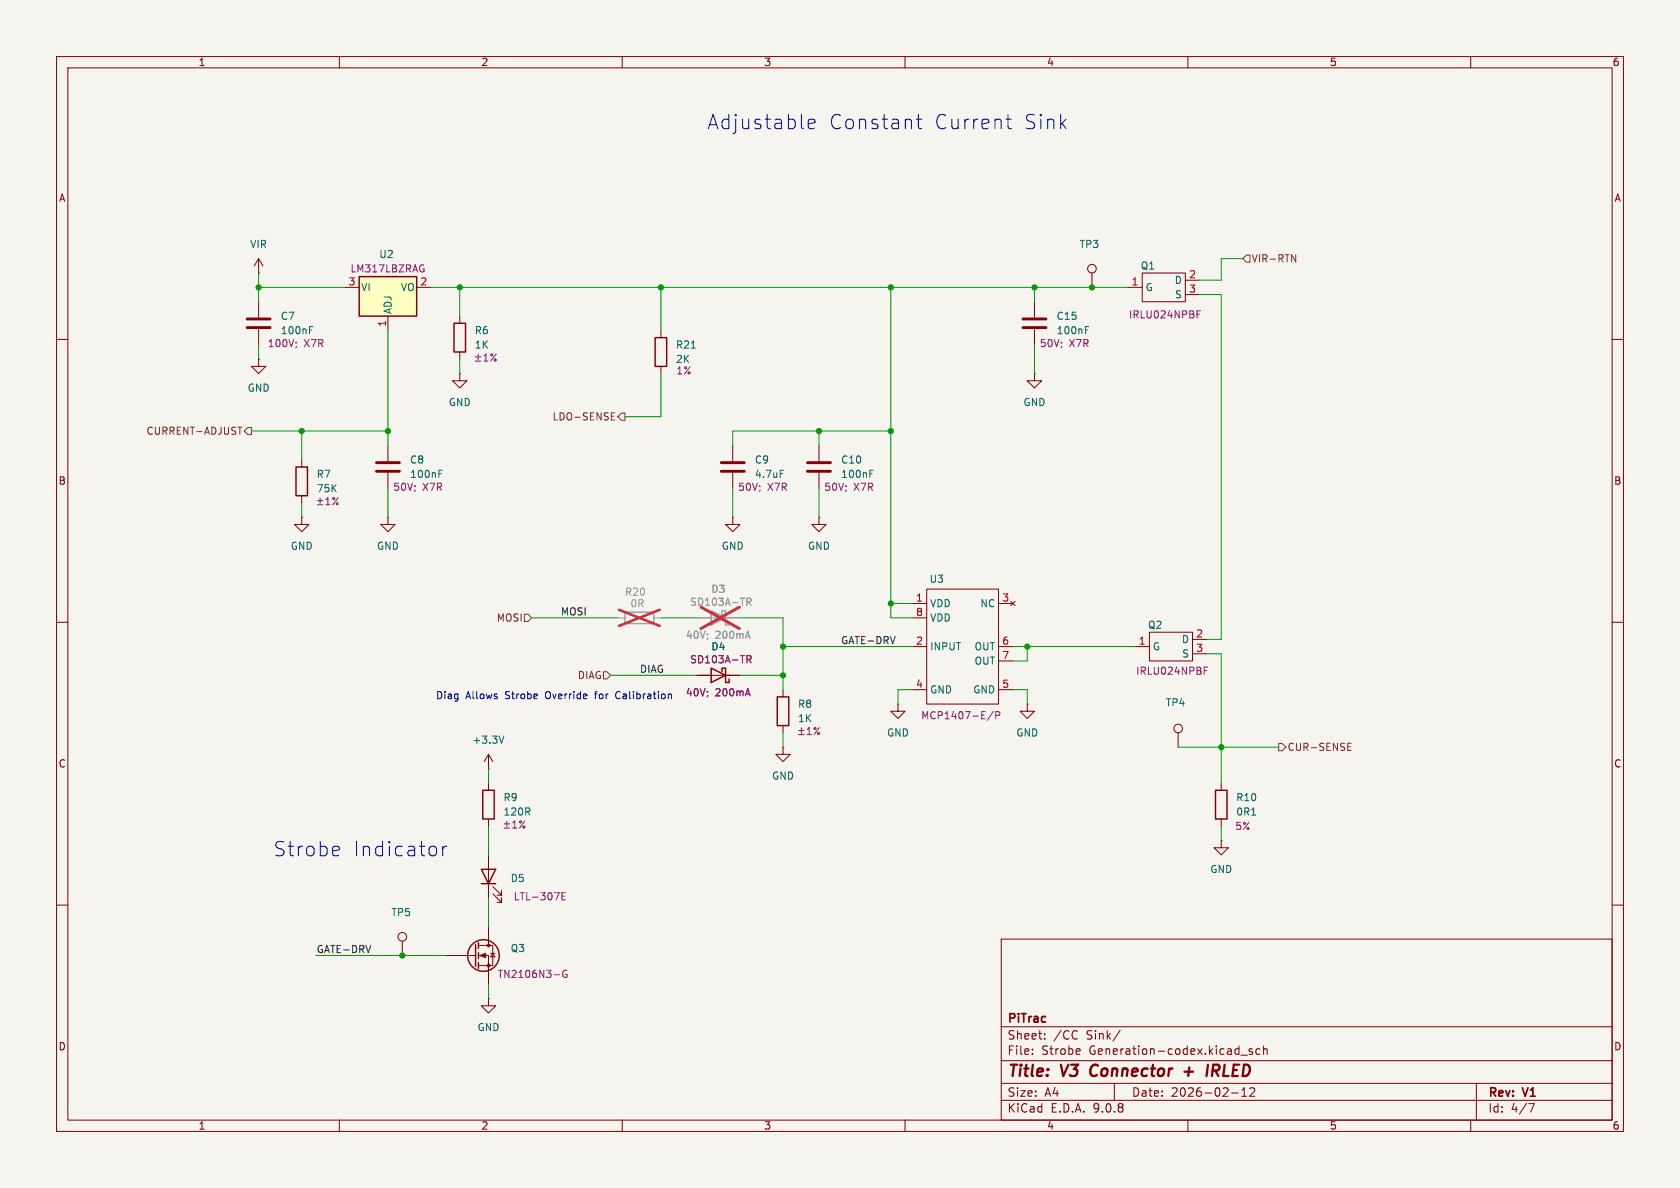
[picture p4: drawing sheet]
<svg xmlns="http://www.w3.org/2000/svg" width="297mm" height="210mm" viewBox="0 0 297 210" stroke-linecap="round" stroke-linejoin="round" font-family="sans-serif">
<path d="M0 0h297v210h-297z" fill="#f5f4ef" stroke="#f5f4ef" stroke-width=".18"/>
<g fill="none" stroke="#840000" stroke-width=".18">
<path d="M10 10h277v190h-277zM12 12h273v186h-273zM60 10v2M110 10v2M160 10v2M210 10v2M260 10v2M10 60h2M285 60h2M10 110h2M285 110h2M10 160h2"/>
<path d="M177 166h108v32h-108zM285 160h2M60 198v2M110 198v2M160 198v2M177 194.5h108M177 191.5h108M177 187.5h108M177 181.5h108M182.5 186.3v.1M182.5 185.5v.1M184.7 183.6v.1"/>
<path d="M184.7 182.8v.1M190.9 185.5l.1 .3-.8 .1M197 191.5v3M198 182.1l-1.3 2M210 198v2M217.7 193.2h1.2M219.4 186.5h1.1M219.5 193.8h.9M219.5 192.7l.5-.4v1.5M221 192.4l.5-.1 .2 .1 .1 .3-.9 1.1h.9M221.4 185.5l-.4-.1-.2 .2 .1 .2 .5 .2v.3h-.6M222.7 185.5l-.4-.1-.3 .3v.4l.2 .2h.5"/>
<path d="M223.4 185.5l.2-.1 .4 .1v.9M223.4 184.9v1.5M260 198v2M261 191.5v6.5M270.2 195.1h1l-.6 1.5"/>
</g>
<path d="M193 188.5a1.27 1.27 0 0 0 0 1.6M209.4 189.4h1.5M210.3 188.7l-.2 1.5M213.6 188.2l-.3 2M214.4 189.3h.7M214.8 189.3l.6 .9M215.3 188.2h-.8l-.2 2" fill="none" stroke="#840000" stroke-width=".4"/>
<path d="M63.5 48.9h10.2v7h-10.2z" fill="#ffffc2"/>
<g fill="none" stroke="#840000" stroke-width=".25">
<path d="M63.5 48.9h10.2v7h-10.2zM80.3 57.2h2v5h-2zM115.8 59.7h2.1v5.1h-2.1zM52.3 82.6h2.1v5h-2.1zM125.7 118.1l2.6 1.3-2.6 1.3zM127.6 118.7v-.6h.7v2.6h.6v-.7M85.3 139.7h2.1v5.1h-2.1zM137.4 123.2h2v5.1h-2zM214.9 139.7h2v5.1h-2zM85.1 153.7h2.5l-1.2 2.5zM85.1 156.2h2.5M84.1 167v3.8"/>
<path d="M84.6 166.6v1M84.6 168.4v1M84.6 170.2v1"/>
<circle cx="85.5" cy="168.9" r="2.79"/>
</g>
<g fill="none" stroke="#840000" stroke-width=".18">
<path d="M45.7 48.3h.1M45.7 45.7v2.6M45.7 53.3v2.8M45.7 58.2v2.8M45.7 45.7l.8 1.3M45.7 45.7l-.7 1.3M61 50.8h2.5M68.6 55.9v2.5M73.7 50.8h2.5M81.3 55.9v1.3M116.8 58.4v1.3M182.9 53.3v2.8"/>
<path d="M182.9 58.2v2.8M193 48.3v2.5M199.4 50.8h2.5M201.9 48.3h7.6v5h-7.6zM209.5 49.5h2.6M209.5 52.1h2.6M45.7 63.5v1.3h-1.3l1.3 1.2 1.3-1.2h-1.3M45.7 63.5h.1M68.6 78.7v2.8M81.3 66v1.3h-1.3l1.3 1.3 1.2-1.3h-1.2M81.3 66h.1M81.3 62.2v1.3"/>
<path d="M116.8 64.8v1.2M129.5 78.7v2.8M144.8 78.7v2.8M182.9 66v1.3h-1.3l1.3 1.3 1.2-1.3h-1.2M182.9 66h.1M53.3 91.4v1.3h-1.2l1.2 1.3 1.3-1.3h-1.3M53.3 91.4h.1M53.3 81.3v1.3M53.3 87.6v1.3M68.6 91.4v1.3h-1.3l1.3 1.3 1.2-1.3h-1.2M68.6 91.4h.1M68.6 83.6v2.8"/>
<path d="M129.5 91.4v1.3h-1.2l1.2 1.3 1.3-1.3h-1.3M129.5 91.4h.1M129.5 83.6v2.8M144.8 91.4v1.3h-1.3l1.3 1.3 1.2-1.3h-1.2M144.8 91.4h.1M144.8 83.6v2.8M123.2 119.4h7.6M161.3 106.7h2.5M161.3 109.2h2.5M161.3 114.3h2.5M163.8 104.1h12.7v20.4h-12.7zM176.5 106.7h2.6"/>
<path d="M176.5 114.3h2.6M176.5 116.8h2.6M178.7 106.3l.8 .8M179.5 106.3l-.8 .8M200.7 114.3h2.5M203.2 111.8h7.6v5h-7.6zM210.8 113h2.6M210.8 115.6h2.6M86.4 135.9h.1M86.4 133.4l-.8 1.2M86.4 133.4l.7 1.2M86.4 133.4v2.5"/>
<path d="M86.4 138.4v1.3M138.4 132.1v1.3h-1.2l1.2 1.2 1.3-1.2h-1.3M138.4 132.1h.1M138.4 121.9v1.3M138.4 128.3v1.2M158.7 124.5v1.2h-1.2l1.2 1.3 1.3-1.3h-1.3M158.7 124.5h.1M161.3 121.9h2.5M176.5 121.9h2.6M181.6 124.5v1.2h-1.3l1.3 1.3 1.3-1.3h-1.3M181.6 124.5h.1M208.3 129.5v2.6"/>
<path d="M215.9 138.4v1.3M86.4 144.8v1.3M86.4 151.1v7.7M87.1 158l1.5 1.5v-.7v.7h-.7M87.1 156.7l1.5 1.5v-.7v.7h-.7M215.9 148.6v1.3h1.3l-1.3 1.2-1.3-1.2h1.3M215.9 148.6h.1M215.9 144.8v1.3M71.1 166.4v2.5M78.7 168.9h5.4M84.6 167.1h2.5v3.6h-2.5M84.6 168.9h1.8v5.1"/>
<path d="M86.4 176.5v1.3h-1.3l1.3 1.3 1.2-1.3h-1.2M86.4 176.5h.1M86.4 163.8v3.3M86.7 168.5h.8M87.1 168.5l.4 .7h-.8z"/>
<circle cx="193" cy="47.5" r=".76"/>
<circle cx="208.3" cy="128.8" r=".76"/>
<circle cx="71.1" cy="165.6" r=".76"/>
</g>
<g fill="none" stroke="#840084" stroke-width=".18">
<path d="M74.7 47.5h.3v.5l-.3 .1M74.8 46.8l.1 .1M211.6 55.5h.4M211.6 54.9h.6M52.4 60.5v.1M52.4 61.2l-.1 .3M84 63.1h1M84 63.8h1M84.5 62.6v1M85.5 63.8h.8M85.5 62.9l.4-.3v1.2M87.7 62.6l-.9 1.2"/>
<path d="M56.1 88.5h1M56.1 89.2h1M56.6 88v1M57.6 89.2h.7M57.6 88.3l.4-.3v1.2M59.8 88l-1 1.2M132 116.6l.6-.1 .2-.2-.1-.3-.7-.1v1.3M132.3 116.6l.5 .6M212.9 118.5h.4M212.9 117.9h.6M141.2 129.1h1M141.2 129.9h1"/>
<path d="M141.7 128.7v.9M142.7 129.9h.7M142.7 129l.4-.4v1.3M144.9 128.6l-1 1.3M175.6 125.7l-1.1 1.7M176 126.5l.6-.1 .2-.2-.1-.3-.7-.1v1.3M89.1 145.6h1M89.1 146.4h1M89.6 145.2v.9M90.6 146.4h.8M90.6 145.5l.4-.4v1.3M92.8 145.1l-1 1.3"/>
<path d="M99.3 158.4h.5M99.9 157.8h-.6v1.3h.6M98 172.3h.9M100.2 171.6a.59 .59 0 0 0-.7 .6 .59 .59 0 0 0 .7 .5l.1-.5h-.3"/>
<circle cx="86.9" cy="62.7" r=".18"/>
<circle cx="87.5" cy="63.6" r=".18"/>
<circle cx="59" cy="88.1" r=".18"/>
<circle cx="59.6" cy="89" r=".18"/>
<circle cx="144.1" cy="128.8" r=".18"/>
<circle cx="144.7" cy="129.7" r=".18"/>
<circle cx="92" cy="145.3" r=".18"/>
<circle cx="92.6" cy="146.2" r=".18"/>
</g>
<path d="M43.7 56.4h4.1M43.7 57.9h4.1M180.8 56.4h4.1M180.8 57.9h4.1M66.5 81.8h4.1M66.5 83.3h4.1M127.5 81.8h4.1M127.5 83.3h4.1M142.7 81.8h4.1M142.7 83.3h4.1" fill="none" stroke="#840000" stroke-width=".51"/>
<path d="M54.7 58.3h.4M54.7 57.7h.6M191.9 58.3h.4M191.9 57.7h.6M122.2 61.5h.7M77.6 83.1h.6M77.6 83.7h.4M137.9 83.1h.6M153.8 83.1h.6M153.8 83.7h.4M89.1 130.1l-.4 1.3M221.3 144.1h.7" fill="none" stroke="#006464" stroke-width=".18"/>
<path d="M110.5 108.2h5.1v2h-5.1zM125.7 108l2.6 1.2-2.6 1.3zM127.6 108.6v-.6h.7v2.5h.6v-.6" fill="none" stroke="#9c9b98" stroke-width=".25"/>
<path d="M109.2 109.2h1.3M115.6 109.2h1.2M123.2 109.2h7.6M132 106.4l.6-.1 .2-.1-.1-.3-.7-.2v1.3M132.3 106.4l.5 .6" fill="none" stroke="#9c9b98" stroke-width=".18"/>
<path d="M109.4 107.8l7.2 2.8M116.6 107.8l-7.2 2.8M123.9 107.3l6.8 3.8M130.7 107.3l-6.8 3.8" fill="none" stroke="#e12e31" stroke-width=".46"/>
<g fill="#840000" stroke="#840000" stroke-width=".18">
<path d="M84.8 168.9l1.1-.4v.8z"/>
<circle cx="86.4" cy="167.1" r=".25"/>
<circle cx="86.4" cy="170.7" r=".25"/>
</g>
<g fill="none" stroke="#725600" stroke-width=".18">
<path d="M220.3 45.1h.7v1.3h-.7l-.6-.7zM228.3 45l.8 1.3v-1.3M42 75.5h.8M43.8 75.6h.6v1.2h-.6l-.6-.6zM108.1 73.6h.4M108.1 74.2h.6M108.1 73h.6M109.2 73.7l.7-.7h.6v1.3h-.6zM92.7 108.6h.6l.7 .6-.7 .7h-.6zM106.7 118.7h.6l.6 .7-.6 .6h-.6zM226.1 131.4h.6l.6 .7-.6 .6h-.6zM238.3 132h.4"/>
<path d="M238.3 132.7h.6M238.3 131.4h.6"/>
</g>
<g fill="none" stroke="#009600" stroke-width=".18">
<path d="M45.7 50.8h15.3M45.7 48.3v5M68.6 58.4v20.3M76.2 50.8h123.2M81.3 50.8v5.1M116.8 50.8v7.6M157.5 50.8v58.4h3.8M182.9 50.8v2.5M212.1 52.1h3.8v60.9h-2.5M219.7 45.7h-3.8v3.8h-3.8M44.4 76.2h24.2M45.7 61v2.5"/>
<path d="M53.3 76.2v5.1M81.3 63.5v2.5M116.8 66v7.7h-6.3M144.8 76.2v2.5M157.5 76.2h-28v2.5M182.9 61v5M53.3 88.9v2.5M68.6 86.4v5M129.5 86.4v5M144.8 86.4v5M94 109.2h15.2M107.9 119.4h15.3"/>
<path d="M116.8 109.2h6.4M130.8 109.2h7.6v12.7M130.8 119.4h7.6M138.4 114.3h22.9M157.5 106.7h3.8M179.1 114.3h21.6M181.6 114.3v2.5h-2.5M213.4 115.6h2.5v22.8M86.4 135.9v2.5M138.4 129.5v2.6M161.3 121.9h-2.6v2.6M179.1 121.9h2.5v2.6"/>
<path d="M208.3 132.1h17.8M86.4 146.1v5M86.4 158.8v5M215.9 146.1v2.5M55.9 168.9h22.8M86.4 174v2.5"/>
</g>
<path d="M142.9 21.9l1.2-.2-.1-.5-.8-.1-.3 .3v1l.1 .2 .2 .2 .8-.2M162 21.1h1M162.4 20.2v2.2l.1 .2 .5 .2M177.8 21.1h1M178.2 20.2v2.2l.1 .2 .5 .2M109.1 122.3l-.3 .5 .3 .7M118.3 122.7l.4 .2v.6M59.6 149.6l.3 .1 .1 .5-1.2 .2M59.9 151.2l-.3 .1M78.3 149.6v1.7M79 149.6a.65 .65 0 0 0-.7 .5" fill="none" stroke="#0000c2" stroke-width=".18"/>
<g fill="#009600" stroke="#009600" stroke-width=".18">
<circle cx="68.6" cy="76.2" r=".46"/>
<circle cx="81.3" cy="50.8" r=".46"/>
<circle cx="45.7" cy="50.8" r=".46"/>
<circle cx="116.8" cy="50.8" r=".46"/>
<circle cx="53.3" cy="76.2" r=".46"/>
<circle cx="157.5" cy="50.8" r=".46"/>
<circle cx="157.5" cy="76.2" r=".46"/>
<circle cx="144.8" cy="76.2" r=".46"/>
<circle cx="182.9" cy="50.8" r=".46"/>
<circle cx="193" cy="50.8" r=".46"/>
<circle cx="138.4" cy="114.3" r=".46"/>
<circle cx="138.4" cy="119.4" r=".46"/>
<circle cx="71.1" cy="168.9" r=".46"/>
<circle cx="157.5" cy="106.7" r=".46"/>
<circle cx="181.6" cy="114.3" r=".46"/>
<circle cx="215.9" cy="132.1" r=".46"/>
</g>
<g font-size="3.5" fill="#0000c2">
<text x="125" y="23.1">Adjustable</text>
<text x="146.5" y="23.1">Constant</text>
<text x="165.1" y="23.1">Current</text>
<text x="180.9" y="23.1">Sink</text>
<text x="48.3" y="151.6">Strobe</text>
<text x="62.4" y="151.6">Indicator</text>
</g>
<g font-size="2.8" fill="#840000">
<text x="178" y="190.9">Title:</text>
<text x="187.7" y="190.9">V3</text>
<text x="193.6" y="190.9">Connector</text>
<text x="215.8" y="190.9">IRLED</text>
</g>
<g font-size="2.1" fill="#840000">
<text x="178" y="184">Sheet:</text>
<text x="178" y="181.2">PiTrac</text>
<text x="186.2" y="184">/CC</text>
<text x="192.1" y="184">Sink/</text>
<text x="178" y="186.7">File:</text>
<text x="184.1" y="186.7">Strobe</text>
<text x="192.6" y="186.7">Generation-codex.kicad_sch</text>
<text x="178" y="196.9">KiCad</text>
<text x="178" y="194.1">Size:</text>
<text x="184.7" y="194.1">A4</text>
<text x="185.7" y="196.9">E.D.A.</text>
<text x="193.3" y="196.9">9.0.8</text>
<text x="200" y="194.1">Date:</text>
<text x="207" y="194.1">2026-02-12</text>
<text x="263" y="194.3">Rev:</text>
<text x="263" y="196.9">Id:</text>
<text x="267.1" y="196.9">4/7</text>
<text x="269.4" y="194.3">V1</text>
</g>
<g font-size="1.8" fill="#840000">
<text x="35" y="11.9">1</text>
<text x="85" y="11.9">2</text>
<text x="135" y="11.9">3</text>
<text x="185" y="11.9">4</text>
<text x="235" y="11.9">5</text>
<text x="285" y="11.9">6</text>
<text x="10.3" y="35.9">A</text>
<text x="285.3" y="35.9">A</text>
<text x="10.3" y="85.9">B</text>
<text x="285.3" y="85.9">B</text>
<text x="10.3" y="135.9">C</text>
<text x="285.3" y="135.9">C</text>
<text x="10.3" y="185.9">D</text>
<text x="285.3" y="185.9">D</text>
<text x="35" y="199.9">1</text>
<text x="85" y="199.9">2</text>
<text x="135" y="199.9">3</text>
<text x="185" y="199.9">4</text>
<text x="235" y="199.9">5</text>
<text x="285" y="199.9">6</text>
</g>
<g font-size="1.8" fill="#006464">
<text x="44.1" y="44">VIR</text>
<text x="67" y="45.8">U2</text>
<text x="190.8" y="44">TP3</text>
<text x="201.6" y="47.9">Q1</text>
<text x="63.8" y="51.7">VI</text>
<text x="70.8" y="51.7">VO</text>
<text x="202.4" y="51.7">G</text>
<text x="207.6" y="50.4">D</text>
<text x="207.6" y="52.9">S</text>
<text x="49.5" y="56.7">C7</text>
<text x="49.5" y="59.3">100nF</text>
<text x="69.4" y="55.6" transform="rotate(-90 69.4 55.6)">ADJ</text>
<text x="83.8" y="59.3">R6</text>
<text x="186.7" y="59.3">100nF</text>
<text x="186.7" y="56.7">C15</text>
<text x="83.8" y="61.8">1K</text>
<text x="119.4" y="61.8">R21</text>
<text x="43.7" y="69.4">GND</text>
<text x="79.2" y="72">GND</text>
<text x="180.8" y="72">GND</text>
<text x="72.4" y="82.1">C8</text>
<text x="133.4" y="82.1">C9</text>
<text x="148.6" y="82.1">C10</text>
<text x="55.9" y="84.7">R7</text>
<text x="55.9" y="87.2">75K</text>
<text x="72.4" y="84.7">100nF</text>
<text x="133.4" y="84.7">4.7uF</text>
<text x="148.6" y="84.7">100nF</text>
<text x="51.3" y="97.4">GND</text>
<text x="66.5" y="97.4">GND</text>
<text x="127.5" y="97.4">GND</text>
<text x="142.7" y="97.4">GND</text>
<text x="164.2" y="103.2">U3</text>
<text x="164.3" y="107.5">VDD</text>
<text x="173.2" y="107.5">NC</text>
<text x="164.3" y="110.1">VDD</text>
<text x="202.8" y="111.4">Q2</text>
<text x="208.8" y="113.9">D</text>
<text x="125.7" y="115.2">D4</text>
<text x="164.3" y="115.2">INPUT</text>
<text x="172.2" y="115.2">OUT</text>
<text x="172.2" y="117.7">OUT</text>
<text x="203.7" y="115.2">G</text>
<text x="208.9" y="116.4">S</text>
<text x="141" y="125.3">R8</text>
<text x="164.3" y="122.8">GND</text>
<text x="171.9" y="122.8">GND</text>
<text x="206" y="125.1">TP4</text>
<text x="83.4" y="131.7">+3.3V</text>
<text x="141" y="127.9">1K</text>
<text x="156.7" y="130.4">GND</text>
<text x="179.6" y="130.4">GND</text>
<text x="88.9" y="141.8">R9</text>
<text x="136.4" y="138">GND</text>
<text x="218.4" y="141.8">R10</text>
<text x="88.9" y="144.4">120R</text>
<text x="218.4" y="144.4">0R1</text>
<text x="213.9" y="154.5">GND</text>
<text x="90.2" y="156.1">D5</text>
<text x="69.1" y="162.2">TP5</text>
<text x="90.2" y="168.5">Q3</text>
<text x="84.3" y="182.5">GND</text>
</g>
<g font-size="1.8" fill="#725600">
<text x="221.2" y="46.6">VIR-RTN</text>
<text x="25.8" y="77.1">CURRENT-ADJUST</text>
<text x="97.6" y="74.5">LDO-SENSE</text>
<text x="87.7" y="110.1">MOSI</text>
<text x="102.1" y="120.2">DIAG</text>
<text x="227.5" y="132.9">CUR-SENSE</text>
</g>
<g font-size="1.8" fill="#a90000">
<text x="61.5" y="50.5">3</text>
<text x="74.2" y="50.5">2</text>
<text x="200" y="50.5">1</text>
<text x="210.1" y="49.3">2</text>
<text x="210.1" y="51.8">3</text>
<text x="68.3" y="57.9" transform="rotate(-90 68.3 57.9)">1</text>
<text x="161.9" y="106.4">1</text>
<text x="177.1" y="106.4">3</text>
<text x="161.9" y="109">8</text>
<text x="211.4" y="112.8">2</text>
<text x="161.9" y="114">2</text>
<text x="177.1" y="114">6</text>
<text x="177.1" y="116.6">7</text>
<text x="201.2" y="114">1</text>
<text x="211.4" y="115.3">3</text>
<text x="161.9" y="121.7">4</text>
<text x="177.1" y="121.7">5</text>
</g>
<g font-size="1.8" fill="#840084">
<text x="61.9" y="48.4">LM317LBZRAG</text>
<text x="199.5" y="56.5">IRLU024NPBF</text>
<text x="47.2" y="61.6">100V;</text>
<text x="53.7" y="61.6">X7R</text>
<text x="119.4" y="64.4">2K</text>
<text x="183.7" y="61.6">50V;</text>
<text x="189" y="61.6">X7R</text>
<text x="119.5" y="66.4">1%</text>
<text x="69.4" y="87">50V;</text>
<text x="74.7" y="87">X7R</text>
<text x="130.4" y="87">50V;</text>
<text x="135.7" y="87">X7R</text>
<text x="145.6" y="87">50V;</text>
<text x="150.9" y="87">X7R</text>
<text x="121.9" y="117.4">SD103A-TR</text>
<text x="200.8" y="119.5">IRLU024NPBF</text>
<text x="121.2" y="123.3">40V;</text>
<text x="126.4" y="123.3">200mA</text>
<text x="162.7" y="127.4">MCP1407-E/P</text>
<text x="218.3" y="146.9">5%</text>
<text x="90.7" y="159.4">LTL-307E</text>
<text x="87.9" y="173.1">TN2106N3-G</text>
</g>
<g font-size="1.8" fill="#939391">
<text x="110.4" y="105.5">R20</text>
<text x="111.4" y="107.5">0R</text>
<text x="125.7" y="105">D3</text>
</g>
<g font-size="1.8" fill="#9c9b98">
<text x="121.9" y="107.3">SD103A-TR</text>
<text x="121.2" y="113.1">40V;</text>
<text x="126.4" y="113.1">200mA</text>
</g>
<g font-size="1.8" fill="#0f0f0f">
<text x="99.1" y="108.9">MOSI</text>
<text x="148.6" y="114">GATE-DRV</text>
<text x="113" y="119">DIAG</text>
<text x="55.9" y="168.6">GATE-DRV</text>
</g>
<g font-size="1.8" fill="#0000c2">
<text x="77" y="123.8">Diag</text>
<text x="82.3" y="123.8">Allows</text>
<text x="89.4" y="123.8">Strobe</text>
<text x="96.7" y="123.8">Override</text>
<text x="105.7" y="123.8">for</text>
<text x="109.5" y="123.8">Calibration</text>
</g>
</svg>
